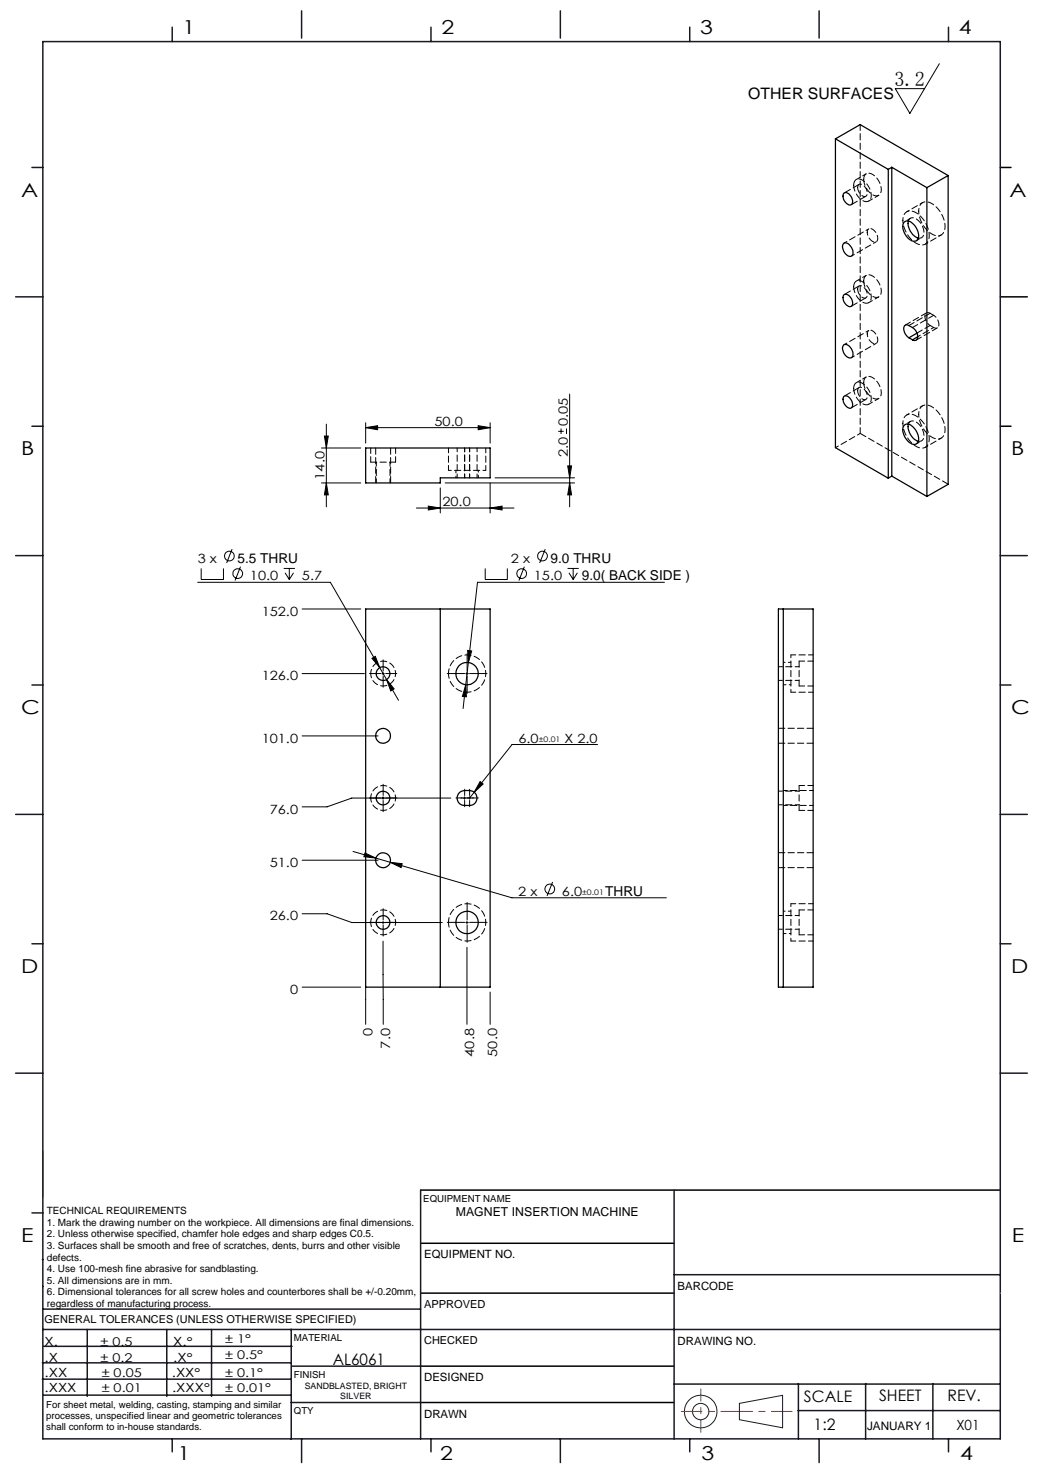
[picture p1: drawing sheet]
<svg xmlns="http://www.w3.org/2000/svg" width="210mm" height="297mm" viewBox="0 0 210 297" stroke-linecap="round" stroke-linejoin="round" font-family="sans-serif">
<g fill="none" stroke="#191924" stroke-width=".2">
<path d="M8.6 231.2v9.4M148.6 282l8.7-1.6v6.5l-8.7-1.6z"/>
<circle cx="140.8" cy="283.7" r="3.3"/>
<circle cx="140.8" cy="283.7" r="1.64"/>
</g>
<path d="M201 33.7h2.2M201 59.7h5.4M201 85.7h2.2M84.5 239.1h116.5M84.6 259.9h50.9M84.6 249.8h50.9M84.6 274.5h50.9M84.5 281.8h51" fill="none" stroke="#000" stroke-width=".3"/>
<path d="M136.9 283.6h22.3" fill="none" stroke="#f00" stroke-width=".2" stroke-dasharray="6.3 1.3 1.3 1.3" stroke-dashoffset="2.2"/>
<path d="M140.8 287.8v-8.7" fill="none" stroke="#f00" stroke-width=".2" stroke-dasharray="6.3 1.3 1.3 1.3" stroke-dashoffset="3.9"/>
<g fill="none" stroke="#191924" stroke-width=".3">
<path d="M8.6 8.4h192.4v280.7h-192.4zM34.6 5.5v2.9M60.6 2.2v5.5M86.6 5.5v2.9M112.6 2.2v5.5M138.6 5.5v2.9M164.6 2.2v5.5M190.6 5.5v2.9M6.4 33.7h2.2M3.1 59.7h5.5M6.4 85.7h2.2M3.1 111.7h5.5"/>
<path d="M201 111.7h5.4M6.4 137.7h2.2M201 137.7h2.2M3.1 163.7h5.5M201 163.7h5.4M6.4 189.6h2.2M201 189.6h2.2M3.1 215.6h5.5M201 215.6h5.4M84.5 239.1v50M135.5 239.1v50M6.4 243.7h2.2"/>
<path d="M8.5 253.1h.1M8.6 258.5h.1M135.5 256.1h65.5M8.5 277.1h49.9M8.5 273.9h49.9M8.6 267.2h192.4M8.6 263.1h75.9M8.8 270.5h49.9M17.5 267.2v13.4M33.5 267.2v13.4M42.5 267.2v13.4M58.5 267.2v22"/>
<path d="M58.6 274.5h26M135.5 278.1h65.5M160.4 278v11.1M174 278v11.1M187.5 278v11.1M8.8 280.3h49.7M34.6 289.1v2.6M58.5 281.8h26M60.6 289.1v4.8M86.6 289.1v2.6M112.6 289.1v4.8M138.6 289.1v2.6"/>
<path d="M160.4 283.5h40.5M164.6 289.1v4.8M190.6 289.1v2.6"/>
</g>
<path d="M201 259.9h.1" fill="none" stroke="#c0c0c0" stroke-width=".2"/>
<g fill="none" stroke="#000" stroke-width=".2">
<path d="M188.8 12.8l-6 10-2.9-5h5.9M114.5 79.2v22.6M64.6 90h7.9M64.6 97h7.9M65.2 87.6h.8l-.4 2.4zM65.6 97l.4 2.4h-.8zM65.6 85.2v16.6M73.5 85.9l2.4-.4v.9zM73.5 84.9v4.1M73.5 85.9h25M88.5 98v5.1M89.5 97h26"/>
<path d="M96.1 85.5l2.4 .4-2.4 .5zM98.5 84.9v4.1M98.5 97v6.1M99.5 96h16M112.2 86.7h1.1M112.7 86.1v1.1M113.8 86.1v1.1M114.1 93.6h.8l-.4 2.4zM114.5 97l.4 2.4h-.8zM39.7 117h26.7l9.9 17.2M40.4 114.2v2.2h4.5v-2.2M46.6 110.3l-1.1 2.8"/>
<path d="M48.3 113.9l-1.1 2.8M57 114.2h2.3M57.3 115.1l.8 1.3M58.1 114.2v2.2M59 115.1l-.9 1.3M83.7 102.1h19.6M86.1 101.7l2.4 .4-2.4 .4zM97.5 114.2v2.2h4.5v-2.2M98.5 102.1l2.4-.4v.8zM105.4 113.9l-1.1 2.8M109.6 110.3l-1.2 2.8M114.1 114.2h2.2"/>
<path d="M114.3 115.1l.9 1.3M115.2 114.2v2.2M116 115.1l-.8 1.3M133.5 117h-37.5l-1.9 16.1M60.7 135.4h12.5M60.7 122.4h11.8M74.8 132.3l.6-.4 .9 2.3zM76.3 134.2l1.4 2.4M76.7 135.4h.5M77 135.1v.5M77.7 136.6l1.5 1.8-.7 .4zM77.7 136.6l2.4 4.1"/>
<path d="M93.6 135.4h.5M93.6 137.6l.1 2.4-.8-.1zM93.6 137.6l-.5 4.8M93.8 135.1v.5M94 130.7l.8 .1-.7 2.3zM94.1 133.1l-.5 4.5M60.7 147.9h15.3M95.3 159.2l-.9 1.2M96.5 157.1l.6 .4-1.8 1.7zM120.1 149.6h-17.2l-7.6 9.6M60.7 172.9h15.3M70.9 171.1l7.5 2.2"/>
<path d="M73.3 171.4l2.2 1-2.4-.2zM77 160.1v.5M78.4 173.3l2.4 .3-.2 .7zM78.4 173.3l24.5 7.1h31M90.6 160.4h-19.9l-5 1.7h-5M93.1 160.4h.5M93.3 160.1v.5M111.1 177.2l-1.2 2.9M60.7 183.6h5l5 1.8h18.2M60.7 198.4h11.8M73.5 198.4v7.4M77 185.1v.5"/>
<path d="M77 189.1v16.7M93.6 185.4h.5M93.8 185.1v.5M93.8 190.4v15.4M98.5 199.4v6.4"/>
<circle cx="46.1" cy="111.7" r=".97"/>
<circle cx="47.8" cy="115.3" r=".98"/>
<circle cx="104.8" cy="115.3" r=".98"/>
<circle cx="109" cy="111.7" r=".98"/>
<circle cx="110.5" cy="178.6" r=".99"/>
</g>
<g fill="none" stroke="#000" stroke-width=".2" stroke-dasharray="15.2 1.3 1.3 1.3">
<path d="M76.5 135.3h-2.3M77 134.8v-2.2M77 135.8v2.3M77.5 135.3h2.2M93.4 135.3h-3.5M93.9 134.8v-3.5M93.9 135.8v3.5M94.4 135.3h3.5M77 159.8v-2.2M93.4 159.8v-1.2M94.4 159.8v-1.2M76.5 160.3h-2.3"/>
<path d="M77 160.8v2.3M77.5 160.3h2.2M92.9 160.3h-1.3M93.4 160.8v1.3M93.9 160.3h1.2M93.9 160.3h-1.3M93.9 160.3h.1M94.4 160.3v-.2M94.4 160.3h-.3M94.4 160.3v.3M94.4 160.3h.2M94.4 160.8v1.3"/>
<path d="M94.9 160.3h1.2M76.5 185.3h-2.3M77 184.8v-2.2M77 185.8v2.3M77.5 185.3h2.2M93.4 185.3h-3.5M93.9 184.8v-3.5M93.9 185.8v3.5M94.4 185.3h3.5"/>
</g>
<g fill="#000">
<path d="M65.2 87.6h.8l-.4 2.4zM65.6 97l.4 2.4h-.8zM114.1 93.6h.8l-.4 2.4zM114.5 97l.4 2.4h-.8z"/>
<path d="M73.5 85.9l2.4-.4v.9zM96.1 85.5l2.4 .4-2.4 .5z"/>
<path d="M98.5 102.1l2.4-.4v.8zM86.1 101.7l2.4 .4-2.4 .4z"/>
<path d="M96.5 157.1l-1.2 2.1 1.8-1.7zM73.3 171.4l-.2 .8 2.4 .2zM78.4 173.3l2.2 1 .2-.7zM93.6 137.6l-.7 2.3 .8 .1zM94 130.7l.1 2.4 .7-2.3zM77.7 136.6l.8 2.2 .7-.4zM74.8 132.3l1.5 1.9-.9-2.3z"/>
</g>
<g fill="none" stroke="#000" stroke-width=".25">
<path d="M167.9 27.9l5-2.9 17.6 10.3M167.9 27.9l10.6 6.1M167.9 27.9v62.1l10.6 6.1M169.7 38.8a1.51 1.51 0 0 1 1.6 1.6 .68 .68 0 0 1-.4 .8 .68 .68 0 0 1-.8-.4 1.6 1.6 0 0 1-.4-2zM178.5 34v62.1M179.2 33.6l7.1 4.1M179.2 33.6l-.7 .4M179.2 33.6v62.1M186.3 37.7v62.1M190.5 35.3l-4.2 2.4M190.5 35.3v62l-4.2 2.5M169.5 59.3a1.13 1.13 0 0 1 1.7 .8l.1 .4a.73 .73 0 0 1-.2 1 .73 .73 0 0 1-1-.2l-.6-.9-.1-.6z"/>
<path d="M169.5 48.9a1.38 1.38 0 0 1 1.7 1.1l.2 .6a.7 .7 0 0 1-.3 .9 .7 .7 0 0 1-.9-.2 1.95 1.95 0 0 1-.7-2.4zM181.7 44.7a1.47 1.47 0 0 1 2.1 .6 2.53 2.53 0 0 1 .5 3 1.59 1.59 0 0 1-2.2-.9 2.42 2.42 0 0 1-.4-2.7zM182.6 44.4a3.1 3.1 0 0 0 1.9 3.4M169.5 69.3a1.64 1.64 0 0 1 1.9 1.7 .7 .7 0 0 1-.3 .9 .7 .7 0 0 1-.9-.2 1.95 1.95 0 0 1-.7-2.4zM169.7 79.6a1.51 1.51 0 0 1 1.6 1.6 .68 .68 0 0 1-.4 .8 .68 .68 0 0 1-.8-.3 1.56 1.56 0 0 1-.4-2.1zM182.7 67.9a1.98 1.98 0 0 1-.9-2.5 .63 .63 0 0 1 .9 0 2.34 2.34 0 0 1 1.7 2.6 .63 .63 0 0 1-1 .3M182.7 67.9l.7 .4M184.3 67l-1.6 .9M184.4 67.7l-1 .6M73.5 90h25v6h-10v1h-15zM179.2 95.7l7.1 4.1M179.2 95.7l-.7 .4"/>
<path d="M181.7 85.5a1.41 1.41 0 0 1 2.1 .6 2.47 2.47 0 0 1 .5 3 1.59 1.59 0 0 1-2.2-.9 2.37 2.37 0 0 1-.4-2.7zM182.6 85.2a3.2 3.2 0 0 0 1.9 3.5M73.5 122.4h25v76h-25zM88.5 122.4v76M156.4 122.4h7v76h-7zM157.4 122.4v76M92.4 159.2a2.57 2.57 0 0 1 3.2 .3 1.5 1.5 0 0 1-1.2 2.4 2.17 2.17 0 0 1-2.3-.7 1.52 1.52 0 0 1 .3-2z"/>
<circle cx="77" cy="135.4" r="1.38"/>
<circle cx="93.9" cy="135.4" r="2.24"/>
<circle cx="77" cy="147.9" r="1.48"/>
<circle cx="77" cy="160.4" r="1.38"/>
<circle cx="77" cy="172.9" r="1.49"/>
<circle cx="77" cy="185.4" r="1.39"/>
<circle cx="93.9" cy="185.4" r="2.25"/>
</g>
<path d="M90.1 90v4.5M97.6 94.5v-4.5M90.1 135.3a3.7 3.7 0 0 1 5.5-3.3 3.7 3.7 0 0 1 .5 6.4 3.7 3.7 0 0 1-5.9-2.5l-.1-.6M158.9 139.1h4.5M163.4 131.6h-4.5M90.1 185.3a3.7 3.7 0 0 1 5.5-3.3 3.7 3.7 0 0 1 .5 6.4 3.7 3.7 0 0 1-5.9-2.5l-.1-.6M158.9 189.1h4.5M163.4 181.6h-4.5" fill="none" stroke="#000" stroke-width=".2" stroke-dasharray="1.3 .6" stroke-dashoffset=".3"/>
<path d="M174.1 34.9l-2 1.2M174.1 55.3l-2 1.2M174.6 40.4l2-1.2M174.1 75.7l-2 1.2M174.6 60.8l2-1.1M186.9 63l.7 .4M187.6 65.8l-.7-.4M174.6 81.2l2-1.1M74.5 135.3a2.5 2.5 0 0 1 3.6-2.2 2.5 2.5 0 0 1 .4 4.2 2.5 2.5 0 0 1-4-1.5v-.5M74.5 160.3a2.5 2.5 0 0 1 3.6-2.2 2.5 2.5 0 0 1 .4 4.2 2.5 2.5 0 0 1-4-1.5v-.5M74.5 185.3a2.5 2.5 0 0 1 3.6-2.2 2.5 2.5 0 0 1 .4 4.2 2.5 2.5 0 0 1-4-1.5v-.5" fill="none" stroke="#000" stroke-width=".2" stroke-dasharray="1.3 .6" stroke-dashoffset=".4"/>
<g fill="none" stroke="#000" stroke-width=".2" stroke-dasharray="1.3 .6" stroke-dashoffset=".7">
<path d="M174.3 46.7a.72 .72 0 0 1 .5-.8 .72 .72 0 0 1 .8 .4 1.69 1.69 0 0 1 .5 2.3 1.82 1.82 0 0 1-1.8-1.9M181.4 44.3a1.65 1.65 0 0 1 .9-1.8 1.65 1.65 0 0 1 2 .4 5.5 5.5 0 0 1 2.3 5.3 1.6 1.6 0 0 1-2.7 .5 5.9 5.9 0 0 1-2.5-4.4M184.6 42.4a1.65 1.65 0 0 1 .9-1.7 1.65 1.65 0 0 1 2 .3 5.5 5.5 0 0 1 2.3 5.3 1.6 1.6 0 0 1-2.7 .6 5.9 5.9 0 0 1-2.5-4.5M185.4 40.7l-3.2 1.9M186 49.1l3.1-1.9M174.3 67.1a.72 .72 0 0 1 .5-.8 .72 .72 0 0 1 .8 .4 1.69 1.69 0 0 1 .5 2.3 1.82 1.82 0 0 1-1.8-1.9M184.4 67.6l3.2-1.8M186.9 65.4a2 2 0 0 1-.9-2.4 .67 .67 0 0 1 .9 0M187.6 63.4a2 2 0 0 1 .9 2.4 .67 .67 0 0 1-.9 0M90.1 94.5h7.5M181.4 85.1a1.65 1.65 0 0 1 .9-1.8 1.65 1.65 0 0 1 2 .4 5.5 5.5 0 0 1 2.3 5.3 1.6 1.6 0 0 1-2.7 .6 5.9 5.9 0 0 1-2.5-4.5M184.6 83.3a1.65 1.65 0 0 1 .9-1.8 1.65 1.65 0 0 1 2 .4 5.5 5.5 0 0 1 2.3 5.3 1.6 1.6 0 0 1-2.7 .5 5.9 5.9 0 0 1-2.5-4.4"/>
<path d="M185.4 81.5l-3.2 1.9M186 89.9l3.1-1.9M158.9 131.6v7.5M158.9 181.6v7.5"/>
</g>
<g fill="none" stroke="#000" stroke-width=".2" stroke-dasharray="1.3 .6">
<path d="M172.3 37.7a.63 .63 0 0 1 .4-.7 .63 .63 0 0 1 .8 .2 1.72 1.72 0 0 1 .6 2.2 1.26 1.26 0 0 1-1.6-1.1l-.2-.6M172.3 58.1a.63 .63 0 0 1 .4-.7 .63 .63 0 0 1 .8 .3 1.72 1.72 0 0 1 .6 2.1 1.26 1.26 0 0 1-1.6-1.1l-.2-.6M182.6 44.4a1 1 0 0 1 1.7-.3 3.1 3.1 0 0 1 1.2 3.4 .82 .82 0 0 1-1 .3M172.3 78.5a.63 .63 0 0 1 .4-.7 .63 .63 0 0 1 .8 .3 1.72 1.72 0 0 1 .6 2.1 1.26 1.26 0 0 1-1.6-1.1l-.2-.6M74.5 92.9h5M75.5 90v7M78.5 97v-7M182.6 85.2a1 1 0 0 1 1.7-.3 3.1 3.1 0 0 1 1.2 3.4 .82 .82 0 0 1-1 .4M190.5 97.3l-17.6-10.2M160.6 132.8v5M156.4 149.3h7M160.6 157.8v5"/>
<path d="M163.4 146.3h-7M156.4 174.3h7M163.4 171.3h-7M160.6 182.8v5"/>
</g>
<g fill="none" stroke="#000" stroke-width=".2" stroke-dasharray="1.3 .6" stroke-dashoffset=".5">
<path d="M75.6 92.9v4.1M78.4 97v-4.1M91.9 90v6M93.4 96v-6M94.4 96v-6M95.9 96v-6M156.4 136.7h4.2M160.6 134h-4.2M157.4 158.8h6M160.6 159h-4.2M156.4 161.7h4.2M157.4 161.8h6"/>
<path d="M156.4 186.7h4.2M160.6 184h-4.2"/>
</g>
<path d="M74.5 90v2.9M79.5 92.9v-2.9M160.6 137.8h2.8M163.4 132.8h-2.8M163.4 157.8h-2.8M160.6 162.8h2.8M160.6 187.8h2.8M163.4 182.8h-2.8" fill="none" stroke="#000" stroke-width=".2" stroke-dasharray="1.3 .6" stroke-dashoffset=".2"/>
<path d="M91.6 94.5v1.5M96.1 96v-1.5M157.4 137.6h1.5M158.9 133.1h-1.5M157.4 187.6h1.5M158.9 183.1h-1.5" fill="none" stroke="#000" stroke-width=".2" stroke-dasharray="1.3 .6" stroke-dashoffset=".8"/>
<path d="M171.6 37.2a1.09 1.09 0 0 1 .5-1.1 1.09 1.09 0 0 1 1.3 .1 3.5 3.5 0 0 1 1.5 3.8 1.3 1.3 0 0 1-2.1-.1l-1-1.5-.2-1.2M172.9 25v62.1M173.6 36.1a1.09 1.09 0 0 1 .5-1.2 1.09 1.09 0 0 1 1.3 .2 3.5 3.5 0 0 1 1.5 3.8 1.3 1.3 0 0 1-2.1-.2l-1-1.4-.2-1.2M171.6 57.6a1.09 1.09 0 0 1 .5-1.1 1.09 1.09 0 0 1 1.3 .2 3.5 3.5 0 0 1 1.5 3.8 1.3 1.3 0 0 1-2.1-.2l-.8-1.1-.4-1.6M173.6 56.5a1.09 1.09 0 0 1 .5-1.2 1.09 1.09 0 0 1 1.3 .2 3.5 3.5 0 0 1 1.5 3.8 1.3 1.3 0 0 1-2.1-.2l-1-1.4-.2-1.2M171.6 78a1.09 1.09 0 0 1 .5-1.1 1.09 1.09 0 0 1 1.3 .2 3.5 3.5 0 0 1 1.5 3.8 1.3 1.3 0 0 1-2.1-.2l-1-1.5-.2-1.2M173.6 76.9a1.09 1.09 0 0 1 .5-1.2 1.09 1.09 0 0 1 1.3 .2 3.5 3.5 0 0 1 1.5 3.8 1.3 1.3 0 0 1-2.1-.2l-1-1.4-.2-1.2M182.7 65.4l4.2-2.4M183.4 65.8l4.2-2.4M184.1 68.3l4.3-2.4M184.3 66.9l2.6-1.5M186.2 62.9l-4.3 2.4" fill="none" stroke="#000" stroke-width=".2" stroke-dasharray="1.3 .6" stroke-dashoffset=".1"/>
<path d="M171.1 51.4l5-2.8M174.6 46l-5 2.8M183 43.9l-1.1 .6M184.2 48.4l1-.6M171.1 71.9l5-2.9M174.6 66.4l-5 2.9M172.9 87.1l-5 2.9M183 84.7l-1.1 .6M184.2 89.2l1-.6" fill="none" stroke="#000" stroke-width=".2" stroke-dasharray="1.3 .6" stroke-dashoffset=".6"/>
<path d="M172.6 37.1l-2.9 1.6M171.1 41.1l2.9-1.7M172.6 57.5l-2.9 1.7M171.1 61.5l2.9-1.7M172.6 77.9l-2.9 1.7M171.1 82l2.9-1.7" fill="none" stroke="#000" stroke-width=".2" stroke-dasharray="1.3 .6" stroke-dashoffset="-.1"/>
<text font-size="4.1" x="179.8" y="17.2">3.2</text>
<g font-size="3.9">
<text x="36.7" y="6.9">1</text>
<text x="88.7" y="6.9">2</text>
<text x="140.7" y="6.9">3</text>
<text x="192.7" y="6.9">4</text>
<text x="4.2" y="39.5">A</text>
<text x="202.9" y="39.5">A</text>
<text x="4.2" y="91.5">B</text>
<text x="203.2" y="91.5">B</text>
<text x="4.2" y="143.5">C</text>
<text x="203.2" y="143.5">C</text>
<text x="4.2" y="195.5">D</text>
<text x="203.2" y="195.5">D</text>
<text x="4.2" y="249.6">E</text>
<text x="203.3" y="249.6">E</text>
<text x="35.7" y="293.4">1</text>
<text x="88.4" y="293.4">2</text>
<text x="141" y="293.4">3</text>
<text x="193" y="293.4">4</text>
</g>
<g font-size="3.2">
<text x="150.4" y="20">OTHER SURFACES</text>
<text x="66.9" y="274.3">AL6061</text>
<text x="161.6" y="281.7">SCALE</text>
<text x="176.7" y="281.5">SHEET</text>
<text x="190.4" y="281.5">REV.</text>
<text x="163.5" y="287.3">1:2</text>
</g>
<text font-size="2.8" x="192.2" y="287.3">X01</text>
<g font-size="2.7">
<text x="47.7" y="113.1">5.5 THRU</text>
<text x="110.6" y="113.1">9.0 THRU</text>
<text x="116.9" y="116.6">9.0( BACK SIDE )</text>
<text x="121.6" y="180">THRU</text>
</g>
<g font-size="2.6">
<text x="87.3" y="85.6">50.0</text>
<text x="114.1" y="85.7" transform="rotate(-90 114.1 85.7)">0.05</text>
<text x="114.1" y="91.8" transform="rotate(-90 114.1 91.8)">2.0</text>
<text x="65.2" y="96.4" transform="rotate(-90 65.2 96.4)">14.0</text>
<text x="88.9" y="101.7">20.0</text>
<text x="39.7" y="113.1">3 x</text>
<text x="102.7" y="113.1">2 x</text>
<text x="50.2" y="116.6">10.0</text>
<text x="60.7" y="116.6">5.7</text>
<text x="107.3" y="116.6">15.0</text>
<text x="52.6" y="123.7">152.0</text>
<text x="52.6" y="136.7">126.0</text>
<text x="52.6" y="149.2">101.0</text>
<text x="104.2" y="149.2">6.0</text>
<text x="113.4" y="149.2">X 2.0</text>
<text x="54.2" y="163.5">76.0</text>
<text x="54.2" y="174.2">51.0</text>
<text x="104.1" y="180">2 x</text>
<text x="112.9" y="180">6.0</text>
<text x="54.2" y="185">26.0</text>
<text x="58.3" y="199.7">0</text>
<text x="74.9" y="208.3" transform="rotate(-90 74.9 208.3)">0</text>
<text x="78.4" y="210.7" transform="rotate(-90 78.4 210.7)">7.0</text>
<text x="95.3" y="212.3" transform="rotate(-90 95.3 212.3)">40.8</text>
<text x="99.9" y="212.3" transform="rotate(-90 99.9 212.3)">50.0</text>
</g>
<g font-size="2.5">
<text x="91.6" y="244.4">MAGNET INSERTION MACHINE</text>
<text x="8.9" y="273.6">.X</text>
<text x="8.9" y="270.4">X.</text>
<text x="34.8" y="273.7">.X°</text>
<text x="34.8" y="270.5">X.°</text>
<text x="9" y="276.7">.XX</text>
<text x="9" y="279.7">.XXX</text>
<text x="34.5" y="276.7">.XX°</text>
<text x="34.6" y="279.8">.XXX°</text>
</g>
<g font-size="2.4">
<text x="45.2" y="270">± 1°</text>
<text x="20.2" y="270.4">± 0.5</text>
<text x="20.2" y="273.7">± 0.2</text>
<text x="45.2" y="273.2">± 0.5°</text>
<text x="20.4" y="279.7">± 0.01</text>
<text x="20.4" y="276.7">± 0.05</text>
<text x="45.2" y="276.7">± 0.1°</text>
<text x="45.2" y="279.7">± 0.01°</text>
<text x="174.2" y="287.3">JANUARY 1</text>
</g>
<g font-size="2.3">
<text x="85.2" y="252.9">EQUIPMENT NO.</text>
<text x="136.2" y="259.2">BARCODE</text>
<text x="136.2" y="270.2">DRAWING NO.</text>
<text x="85.2" y="277.6">DESIGNED</text>
<text x="85.2" y="284.9">DRAWN</text>
</g>
<g font-size="2.2">
<text x="85.2" y="262.8">APPROVED</text>
<text x="8.9" y="265.9">GENERAL TOLERANCES (UNLESS OTHERWISE SPECIFIED)</text>
<text x="85.2" y="270.1">CHECKED</text>
</g>
<g font-size="2">
<text x="9.4" y="244">TECHNICAL REQUIREMENTS</text>
<text x="9.4" y="246.3">1. Mark the drawing number on the workpiece. All dimensions are final dimensions.</text>
<text x="9.4" y="248.6">2. Unless otherwise specified, chamfer hole edges and sharp edges C0.5.</text>
<text x="9.4" y="251">3. Surfaces shall be smooth and free of scratches, dents, burrs and other visible</text>
<text x="9.4" y="253.3">defects.</text>
<text x="9.4" y="255.6">4. Use 100-mesh fine abrasive for sandblasting.</text>
<text x="9.4" y="258">5. All dimensions are in mm.</text>
<text x="9.4" y="260.3">6. Dimensional tolerances for all screw holes and counterbores shall be +/-0.20mm,</text>
<text x="9.4" y="262.6">regardless of manufacturing process.</text>
</g>
<g font-size="1.9">
<text x="85.1" y="241.5">EQUIPMENT NAME</text>
<text x="59.1" y="269.5">MATERIAL</text>
<text x="59.1" y="276.9">FINISH</text>
<text x="9.3" y="282.9">For sheet metal, welding, casting, stamping and similar</text>
<text x="9.3" y="285.2">processes, unspecified linear and geometric tolerances</text>
<text x="9.3" y="287.4">shall conform to in-house standards.</text>
<text x="59.1" y="284.2">QTY</text>
</g>
<g font-size="1.8">
<text x="61.2" y="279">SANDBLASTED, BRIGHT</text>
<text x="68.4" y="281.1">SILVER</text>
</g>
<g font-size="1.5">
<text x="108.3" y="149.1">±0.01</text>
<text x="117" y="179.9">±0.01</text>
</g>
</svg>
